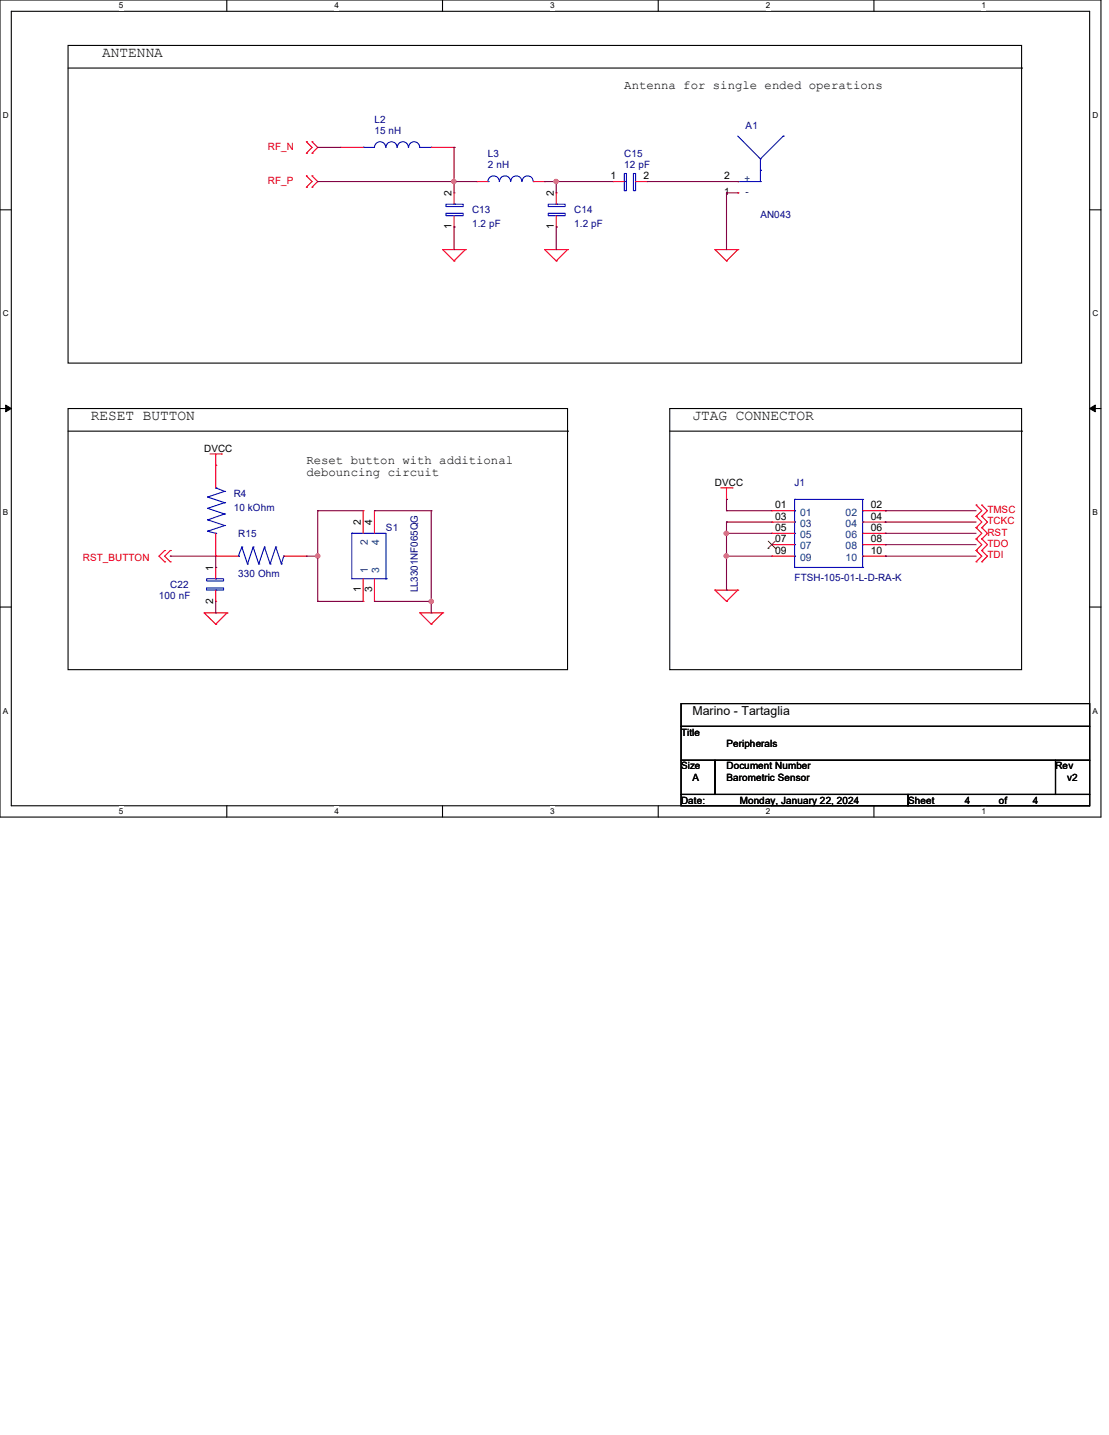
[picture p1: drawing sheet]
<svg xmlns="http://www.w3.org/2000/svg" width="216mm" height="279mm" viewBox="0 0 216 279" stroke-linecap="round" stroke-linejoin="round" font-family="sans-serif">
<path d="M0 0h214.3v159.1h-214.3zM2.2 2.2h209.9v154.7h-209.9z" fill="none" stroke="#000" stroke-width=".21"/>
<g fill="#fff">
<path d="M23.2 .2h.8v1.8h-.8z"/>
<path d="M23.2 157.1h.8v1.8h-.8z"/>
</g>
<path d="M44.2 0v2.2M44.2 156.9v2.2" fill="none" stroke="#000" stroke-width=".21"/>
<g fill="#fff">
<path d="M65.1 .2h.9v1.8h-.9z"/>
<path d="M65.1 157.1h.9v1.8h-.9z"/>
</g>
<path d="M86.1 0v2.2M86.1 156.9v2.2" fill="none" stroke="#000" stroke-width=".21"/>
<g fill="#fff">
<path d="M107.1 .2h.9v1.8h-.9z"/>
<path d="M107.1 157.1h.9v1.8h-.9z"/>
</g>
<path d="M128.1 0v2.2M128.1 156.9v2.2" fill="none" stroke="#000" stroke-width=".21"/>
<g fill="#fff">
<path d="M149.1 .2h.9v1.8h-.9z"/>
<path d="M149.1 157.1h.9v1.8h-.9z"/>
</g>
<path d="M170.1 0v2.2M170.1 156.9v2.2" fill="none" stroke="#000" stroke-width=".21"/>
<g fill="#fff">
<path d="M191.1 .2h.9v1.8h-.9z"/>
<path d="M191.1 157.1h.9v1.8h-.9z"/>
<path d="M.6 21.5h1.1v1.8h-1.1z"/>
<path d="M212.7 21.5h1.1v1.8h-1.1z"/>
<path d="M.6 60.2h1.1v1.7h-1.1z"/>
<path d="M212.7 60.2h1.1v1.7h-1.1z"/>
</g>
<path d="M0 40.9h2.2M212.1 40.9h2.2" fill="none" stroke="#000" stroke-width=".21"/>
<g fill="#fff">
<path d="M.6 98.8h1v1.8h-1z"/>
<path d="M212.7 98.8h1v1.8h-1z"/>
</g>
<path d="M0 79.5h2.2M212.1 79.5h2.2" fill="none" stroke="#000" stroke-width=".21"/>
<path d="M1.1 78.9l1.1 .6-1.1 .7zM212.1 79.5l1.1-.6v1.3z" fill="#000" stroke="#000" stroke-width=".19"/>
<g fill="#fff">
<path d="M.6 137.5h1v1.8h-1z"/>
<path d="M212.7 137.5h1v1.8h-1z"/>
</g>
<g fill="none" stroke="#000" stroke-width=".21">
<path d="M13.3 8.8h185.6v61.9h-185.6zM13.3 13.3h185.6M198.9 13.3h.1M13.3 79.5h97.2v50.9h-97.2zM130.4 79.5h68.5v50.9h-68.5zM13.3 83.9h97.2M110.5 83.9h.1M130.4 83.9h68.5M198.9 83.9h.1M0 118.2h2.2M212.1 118.2h2.2M132.6 137h79.5v4.4h-79.5z"/>
<path d="M132.6 141.4h79.5v6.6h-79.5zM132.6 148h6.6v6.7h-6.6zM132.6 154.7h44.2v2.2h-44.2zM139.2 148h66.3v6.7h-66.3zM176.8 154.7h35.3v2.2h-35.3zM205.5 148h6.6v6.7h-6.6z"/>
</g>
<g fill="none" stroke="#f00" stroke-width=".21">
<path d="M59.6 27.6h.1M59.6 29.8h.1M59.6 34.2h.1M59.6 36.4h.1M59.6 27.6l1.1 1.1-1.1 1.1M59.6 34.2l1.1 1.1-1.1 1.1M60.7 29.8h.1M60.7 27.6h.1M60.7 36.4h.1M60.7 34.2h.1M60.7 27.6l1.1 1.1-1.1 1.1M60.7 34.2l1.1 1.1-1.1 1.1"/>
<path d="M66.3 28.7h.1M66.3 28.7h4.4M83.9 28.7h4.5M88.4 28.7h.1M88.4 37.5h.1M88.4 37.5v2.3M92.8 35.3h.1M92.8 35.3h2.2M103.8 35.3h2.2M106 35.3h.1M108.3 37.5h.1M108.3 37.5v2.3"/>
<path d="M119.3 35.3h.1M119.3 35.3h2.2M123.7 35.3h2.2M125.9 35.3h.1M143.6 37.5h.1M143.6 35.3h.1M86.2 48.6h.1M86.2 48.6h4.4M86.2 48.6l2.2 2.2M88.4 50.8h.1M88.4 44.2h.1M88.4 42v2.2"/>
<path d="M90.6 48.6h.1M90.6 48.6l-2.2 2.2M106 48.6h.1M106 48.6h4.5M106 48.6l2.3 2.2M108.3 50.8h.1M108.3 44.2h.1M108.3 42v2.2M110.5 48.6h.1M110.5 48.6l-2.2 2.2M139.2 48.6h.1M139.2 48.6h4.4"/>
<path d="M139.2 48.6l2.2 2.2M141.4 50.8h.1M143.6 48.6h.1M143.6 48.6l-2.2 2.2M40.9 88.4h2.2M42 90.6h.1M42 88.4v6.6M43.1 88.4h.1M70.7 99.4h.1M70.7 99.4v4.4M72.9 99.4h.1M72.9 99.4v4.4"/>
<path d="M140.3 95h2.2M141.4 97.2h.1M141.4 95v2.2M142.5 95h.1M150.2 99.4h.1M150.2 99.4h4.5M167.9 99.4h4.4M172.3 99.4h.1M190 98.3h.1M190 98.3l1.1 1.1-1.1 1.1M191.1 98.3h.1M191.1 98.3l1.1 1.1-1.1 1.1"/>
<path d="M32 107.2h.1M32 109.4h.1M32 107.2l-1.1 1.1 1.1 1.1M33.1 107.2h.1M33.1 109.4h.1M33.1 107.2l-1.1 1.1 1.1 1.1M39.8 119.3h.1M39.8 119.3h4.4M39.8 119.3l2.2 2.2M42 108.3h.1M42 110.5h.1M42 117.1h.1"/>
<path d="M42 103.8v4.5M42 110.5v2.2M42 114.9v2.2M42 108.3h4.4M44.2 119.3h.1M44.2 119.3l-2.2 2.2M55.2 108.3h4.4M59.6 108.3h.1M70.7 117.1h.1M70.7 112.7v4.4M72.9 117.1h.1M72.9 112.7v4.4"/>
<path d="M81.7 119.3h.1M81.7 119.3h4.5M81.7 119.3l2.2 2.2M86.2 119.3h.1M86.2 119.3l-2.3 2.2M139.2 114.9h.1M139.2 114.9h4.4M139.2 114.9l2.2 2.2M141.4 117.1h.1M143.6 114.9h.1M143.6 114.9l-2.2 2.2M150.2 101.6h.1"/>
<path d="M150.2 103.8h.1M150.2 106h.1M150.2 108.3h.1M150.2 108.3h4.5M150.2 101.6h4.5M150.2 103.8h4.5M150.2 106h4.5M167.9 108.3h4.4M167.9 101.6h4.4M167.9 103.8h4.4M167.9 106h4.4M172.3 101.6h.1"/>
<path d="M172.3 103.8h.1M172.3 106h.1M172.3 108.3h.1M190 100.5h.1M190 102.7h.1M190 104.9h.1M190 107.2h.1M190 109.4h.1M190 100.5l1.1 1.1-1.1 1.1M190 102.7l1.1 1.1-1.1 1.1M190 104.9l1.1 1.1-1.1 1.2M190 107.2l1.1 1.1-1.1 1.1"/>
<path d="M191.1 100.5h.1M191.1 102.7h.1M191.1 104.9h.1M191.1 107.2h.1M191.1 109.4h.1M191.1 100.5l1.1 1.1-1.1 1.1M191.1 102.7l1.1 1.1-1.1 1.1M191.1 104.9l1.1 1.1-1.1 1.2M191.1 107.2l1.1 1.1-1.1 1.1M42 121.5h.1M83.9 121.5h.1"/>
</g>
<g fill="none" stroke="#00f" stroke-width=".21">
<path d="M70.7 28.7h.1M70.7 28.7h2.2a1.1 1.1 0 0 1 1.1-1.1 1.1 1.1 0 0 1 1.1 1.1M75.1 28.7a1.08 1.08 0 0 1 1.1-1.1 1.08 1.08 0 0 1 1.1 1.1M77.3 28.7a1.08 1.08 0 0 1 1.1-1.1 1.08 1.08 0 0 1 1.1 1.1M79.5 28.7a1.08 1.08 0 0 1 1.1-1.1 1.08 1.08 0 0 1 1.1 1.1M81.7 28.7h2.2M83.9 28.7h.1M86.8 39.8h3.4v.4h-3.4zM88.4 39.8h.1M95 35.3a1.1 1.1 0 0 1 1.1-1.1 1.1 1.1 0 0 1 1.1 1.1M95 35.3h.1M97.2 35.3a1.08 1.08 0 0 1 1.1-1.1 1.08 1.08 0 0 1 1.1 1.1"/>
<path d="M99.4 35.3a1.08 1.08 0 0 1 1.1-1.1 1.08 1.08 0 0 1 1.1 1.1 1.1 1.1 0 0 1 1.1-1.1 1.1 1.1 0 0 1 1.1 1.1M103.8 35.3h.1M106.7 39.8h3.3v.4h-3.3zM108.3 39.8h.1M121.5 33.8h.5v3.3h-.5zM121.5 35.3h.1M123.3 33.8h.4v3.3h-.4zM123.7 35.3h.1M143.6 35.3h.1M143.6 26.5l4.4 4.4M143.6 35.3h4.4M148 30.9h.1"/>
<path d="M148 35.3h.1M148 33.1h.1M148 30.9v4.4M152.5 26.5h.1M152.5 26.5l-4.5 4.4M86.8 41.5h3.4v.5h-3.4zM88.4 42h.1M106.7 41.5h3.3v.5h-3.3zM108.3 42h.1M40.4 99h.1M40.4 96.8h.1M40.4 99l3.3 1.1"/>
<path d="M40.4 96.8l3.3 1.1M42 95h.1M42 95l1.7 .7M43.7 97.9h.1M43.7 95.7h.1M43.7 97.9l-3.3 1.1M43.7 95.7l-3.3 1.1M154.7 97.2h.1M154.7 99.4h.1M154.7 97.2v13.3M154.7 97.2h13.2M167.9 97.2h.1"/>
<path d="M167.9 99.4h.1M167.9 97.2v13.3M40.2 112.7h3.3v.4h-3.3zM40.2 114.5h3.3v.4h-3.3zM40.4 103.4h.1M40.4 101.2h.1M40.4 103.4l1.6 .4M40.4 101.2l3.3 1.1M42 103.8h.1M42 114.9h.1M42 112.7h.1M43.7 102.3h.1"/>
<path d="M43.7 100.1h.1M43.7 102.3l-3.3 1.1M43.7 100.1l-3.3 1.1M46.4 108.3h.1M47.1 106.5h.1M47.1 106.5l1.1 3.3M47.1 106.5l-.7 1.8M48.2 109.8h.1M49.3 106.5h.1M49.3 106.5l1.1 3.3M49.3 106.5l-1.1 3.3M50.4 109.8h.1"/>
<path d="M51.5 106.5h.1M51.5 106.5l1.1 3.3M51.5 106.5l-1.1 3.3M52.6 109.8h.1M53.7 106.5h.1M53.7 106.5l1.1 3.3M53.7 106.5l-1.1 3.3M54.8 109.8h.1M55.2 108.3h.1M55.2 108.3l-.4 1.5M68.5 103.8h.1M68.5 103.8v8.9h6.6"/>
<path d="M68.5 103.8h6.6v8.9M75.1 112.7h.1M154.7 110.5h.1M154.7 101.6h.1M154.7 103.8h.1M154.7 106h.1M154.7 108.3h.1M154.7 110.5h13.2M167.9 110.5h.1M167.9 101.6h.1M167.9 103.8h.1M167.9 106h.1"/>
<path d="M167.9 108.3h.1"/>
</g>
<path d="M149.5 106.8h.1M149.6 105.4l1.4 1.4M150.9 105.4l-1.4 1.4M151 106.8h.1" fill="none" stroke="#804000" stroke-width=".19"/>
<g fill="none" stroke="#800040" stroke-width=".21">
<path d="M61.8 28.7h.1M61.8 35.3h.1M61.8 28.7h4.5M61.8 35.3h31M88.4 28.7h.1M88.4 35.3h.1M88.4 28.7v8.8M106 35.3h.1M106 35.3h13.3M108.3 35.3h.1M108.3 35.3v2.2M125.9 35.3h17.7"/>
<path d="M141.4 37.5h.1M141.4 37.5h2.2M141.4 37.5v11.1M143.6 35.3h.1M88.4 44.2h.1M88.4 44.2v4.4M108.3 44.2h.1M108.3 44.2v4.4M61.8 99.4h.1M61.8 99.4v17.7M61.8 99.4h8.9M72.9 99.4h11"/>
<path d="M83.9 99.4h.1M83.9 99.4v19.9M141.4 97.2h.1M141.4 99.4h.1M141.4 97.2v2.2M141.4 99.4h8.8M172.3 99.4h.1M172.3 99.4h17.7M33.1 108.3h.1M33.1 108.3h8.9v2.2M42 110.5h.1M42 119.3h.1"/>
<path d="M42 117.1v2.2M59.6 108.3h2.2M61.8 108.3h.1M61.8 117.1h.1M61.8 117.1h8.9M72.9 117.1h.1M72.9 117.1h11M83.9 117.1h.1M83.9 119.3h.1M141.4 101.6h.1M141.4 103.8h.1M141.4 108.3h.1"/>
<path d="M141.4 114.9h.1M141.4 101.6v13.3M141.4 101.6h8.8M141.4 103.8h8.8M141.4 108.3h8.8M172.3 101.6h.1M172.3 103.8h.1M172.3 106h.1M172.3 108.3h.1M172.3 101.6h17.7M172.3 103.8h17.7M172.3 106h17.7"/>
<path d="M172.3 108.3h17.7"/>
</g>
<g fill="#f0f" stroke="#f0f" stroke-width=".21">
<circle cx="88.4" cy="35.3" r=".41"/>
<circle cx="108.3" cy="35.3" r=".41"/>
<circle cx="61.9" cy="108.2" r=".41"/>
<circle cx="84" cy="117.1" r=".41"/>
<circle cx="141.4" cy="103.8" r=".41"/>
<circle cx="141.4" cy="108.2" r=".41"/>
</g>
<g font-size="2.8">
<text x="19.9" y="11.1">ANTENNA</text>
<text x="17.7" y="81.8">RESET BUTTON</text>
<text x="134.8" y="81.8">JTAG CONNECTOR</text>
</g>
<g font-size="2.4">
<text x="121.5" y="17.4">Antenna for single ended operations</text>
<text x="59.6" y="90.3">Reset button with additional</text>
<text x="59.6" y="92.8">debouncing circuit</text>
<text x="134.8" y="139.2">Marino - Tartaglia</text>
</g>
<g font-size="2">
<text x="118.9" y="34.9">1</text>
<text x="125.3" y="34.9">2</text>
<text x="141" y="34.9">2</text>
<text x="87.9" y="38.2" transform="rotate(-90 87.9 38.2)">2</text>
<text x="107.8" y="38.2" transform="rotate(-90 107.8 38.2)">2</text>
<text x="87.9" y="44.7" transform="rotate(-90 87.9 44.7)">1</text>
<text x="107.8" y="44.7" transform="rotate(-90 107.8 44.7)">1</text>
<text x="150.9" y="99">01</text>
<text x="150.9" y="101.2">03</text>
<text x="169.5" y="99">02</text>
<text x="169.5" y="101.2">04</text>
<text x="70.2" y="102.3" transform="rotate(-90 70.2 102.3)">2</text>
<text x="72.4" y="102.3" transform="rotate(-90 72.4 102.3)">4</text>
<text x="150.9" y="103.4">05</text>
<text x="150.9" y="105.6">07</text>
<text x="150.9" y="107.8">09</text>
<text x="169.5" y="103.4">06</text>
<text x="169.5" y="105.6">08</text>
<text x="169.5" y="107.8">10</text>
<text x="41.5" y="111.1" transform="rotate(-90 41.5 111.1)">1</text>
<text x="41.5" y="117.6" transform="rotate(-90 41.5 117.6)">2</text>
<text x="70.2" y="115.4" transform="rotate(-90 70.2 115.4)">1</text>
<text x="72.4" y="115.4" transform="rotate(-90 72.4 115.4)">3</text>
</g>
<g font-size="2" fill="#004080">
<text x="155.8" y="100.4">01</text>
<text x="164.6" y="100.4">02</text>
<text x="71.6" y="106" transform="rotate(-90 71.6 106)">2</text>
<text x="73.8" y="106" transform="rotate(-90 73.8 106)">4</text>
<text x="155.8" y="102.6">03</text>
<text x="155.8" y="104.8">05</text>
<text x="155.8" y="107">07</text>
<text x="164.6" y="102.6">04</text>
<text x="164.6" y="104.8">06</text>
<text x="164.6" y="107">08</text>
<text x="71.6" y="111.6" transform="rotate(-90 71.6 111.6)">1</text>
<text x="73.8" y="111.6" transform="rotate(-90 73.8 111.6)">3</text>
<text x="155.8" y="109.2">09</text>
<text x="164.6" y="109.2">10</text>
</g>
<g font-size="1.9" fill="#000080">
<text x="72.9" y="23.9">L2</text>
<text x="72.9" y="26.1">15 nH</text>
<text x="145.2" y="25.2">A1</text>
<text x="95" y="30.5">L3</text>
<text x="95" y="32.7">2 nH</text>
<text x="121.5" y="30.5">C15</text>
<text x="121.5" y="32.7">12 pF</text>
<text x="91.9" y="41.5">C13</text>
<text x="111.8" y="41.5">C14</text>
<text x="91.9" y="44.2">1.2 pF</text>
<text x="111.8" y="44.2">1.2 pF</text>
<text x="148" y="42.4">AN043</text>
<text x="154.7" y="94.6">J1</text>
<text x="45.5" y="96.8">R4</text>
<text x="45.5" y="99.4">10 kOhm</text>
<text x="46.4" y="104.5">R15</text>
<text x="75.1" y="103.4">S1</text>
<text x="46.4" y="112.3">330 Ohm</text>
<text x="154.7" y="113.2">FTSH-105-01-L-D-RA-K</text>
<text x="30.9" y="116.7">100 nF</text>
<text x="33.1" y="114.5">C22</text>
<text x="81.4" y="115.4" transform="rotate(-90 81.4 115.4)">LL3301NF065QG</text>
</g>
<g font-size="1.9" fill="#f00">
<text x="52.2" y="29.2">RF_N</text>
<text x="52.2" y="35.8">RF_P</text>
<text x="192.2" y="99.9">TMSC</text>
<text x="192.2" y="102.1">TCKC</text>
<text x="192.2" y="104.3">RST</text>
<text x="192.2" y="106.5">TDO</text>
<text x="16.1" y="109.2">RST_BUTTON</text>
<text x="192.2" y="108.7">TDI</text>
</g>
<g font-size="1.9" fill="#004080">
<text x="145" y="35.3">+</text>
<text x="145.2" y="38">-</text>
</g>
<g font-size="1.9">
<text x="141" y="38">1</text>
<text x="39.8" y="88">DVCC</text>
<text x="139.2" y="94.6">DVCC</text>
<text x="132.6" y="143.2">Title</text>
<text x="132.6" y="149.8">Size</text>
<text x="141.4" y="149.8">Document Number</text>
<text x="141.4" y="145.4">Peripherals</text>
<text x="205.5" y="149.8">Rev</text>
<text x="134.8" y="152">A</text>
<text x="141.4" y="152">Barometric Sensor</text>
<text x="207.7" y="152">v2</text>
<text x="132.6" y="156.5">Date:</text>
<text x="144.1" y="156.5">Monday, January 22, 2024</text>
<text x="176.8" y="156.5">Sheet</text>
<text x="187.8" y="156.5">4</text>
<text x="194.4" y="156.5">of</text>
<text x="201.1" y="156.5">4</text>
</g>
<g font-size="1.6">
<text x="23.2" y="1.7">5</text>
<text x="65.1" y="1.7">4</text>
<text x="107.1" y="1.7">3</text>
<text x="149.1" y="1.7">2</text>
<text x="191.1" y="1.7">1</text>
<text x=".6" y="22.9">D</text>
<text x="212.7" y="22.9">D</text>
<text x=".6" y="61.6">C</text>
<text x="212.7" y="61.6">C</text>
<text x=".6" y="100.3">B</text>
<text x="212.7" y="100.3">B</text>
<text x=".6" y="138.9">A</text>
<text x="212.7" y="138.9">A</text>
<text x="23.2" y="158.5">5</text>
<text x="65.1" y="158.5">4</text>
<text x="107.1" y="158.5">3</text>
<text x="149.1" y="158.5">2</text>
<text x="191.1" y="158.5">1</text>
</g>
</svg>
